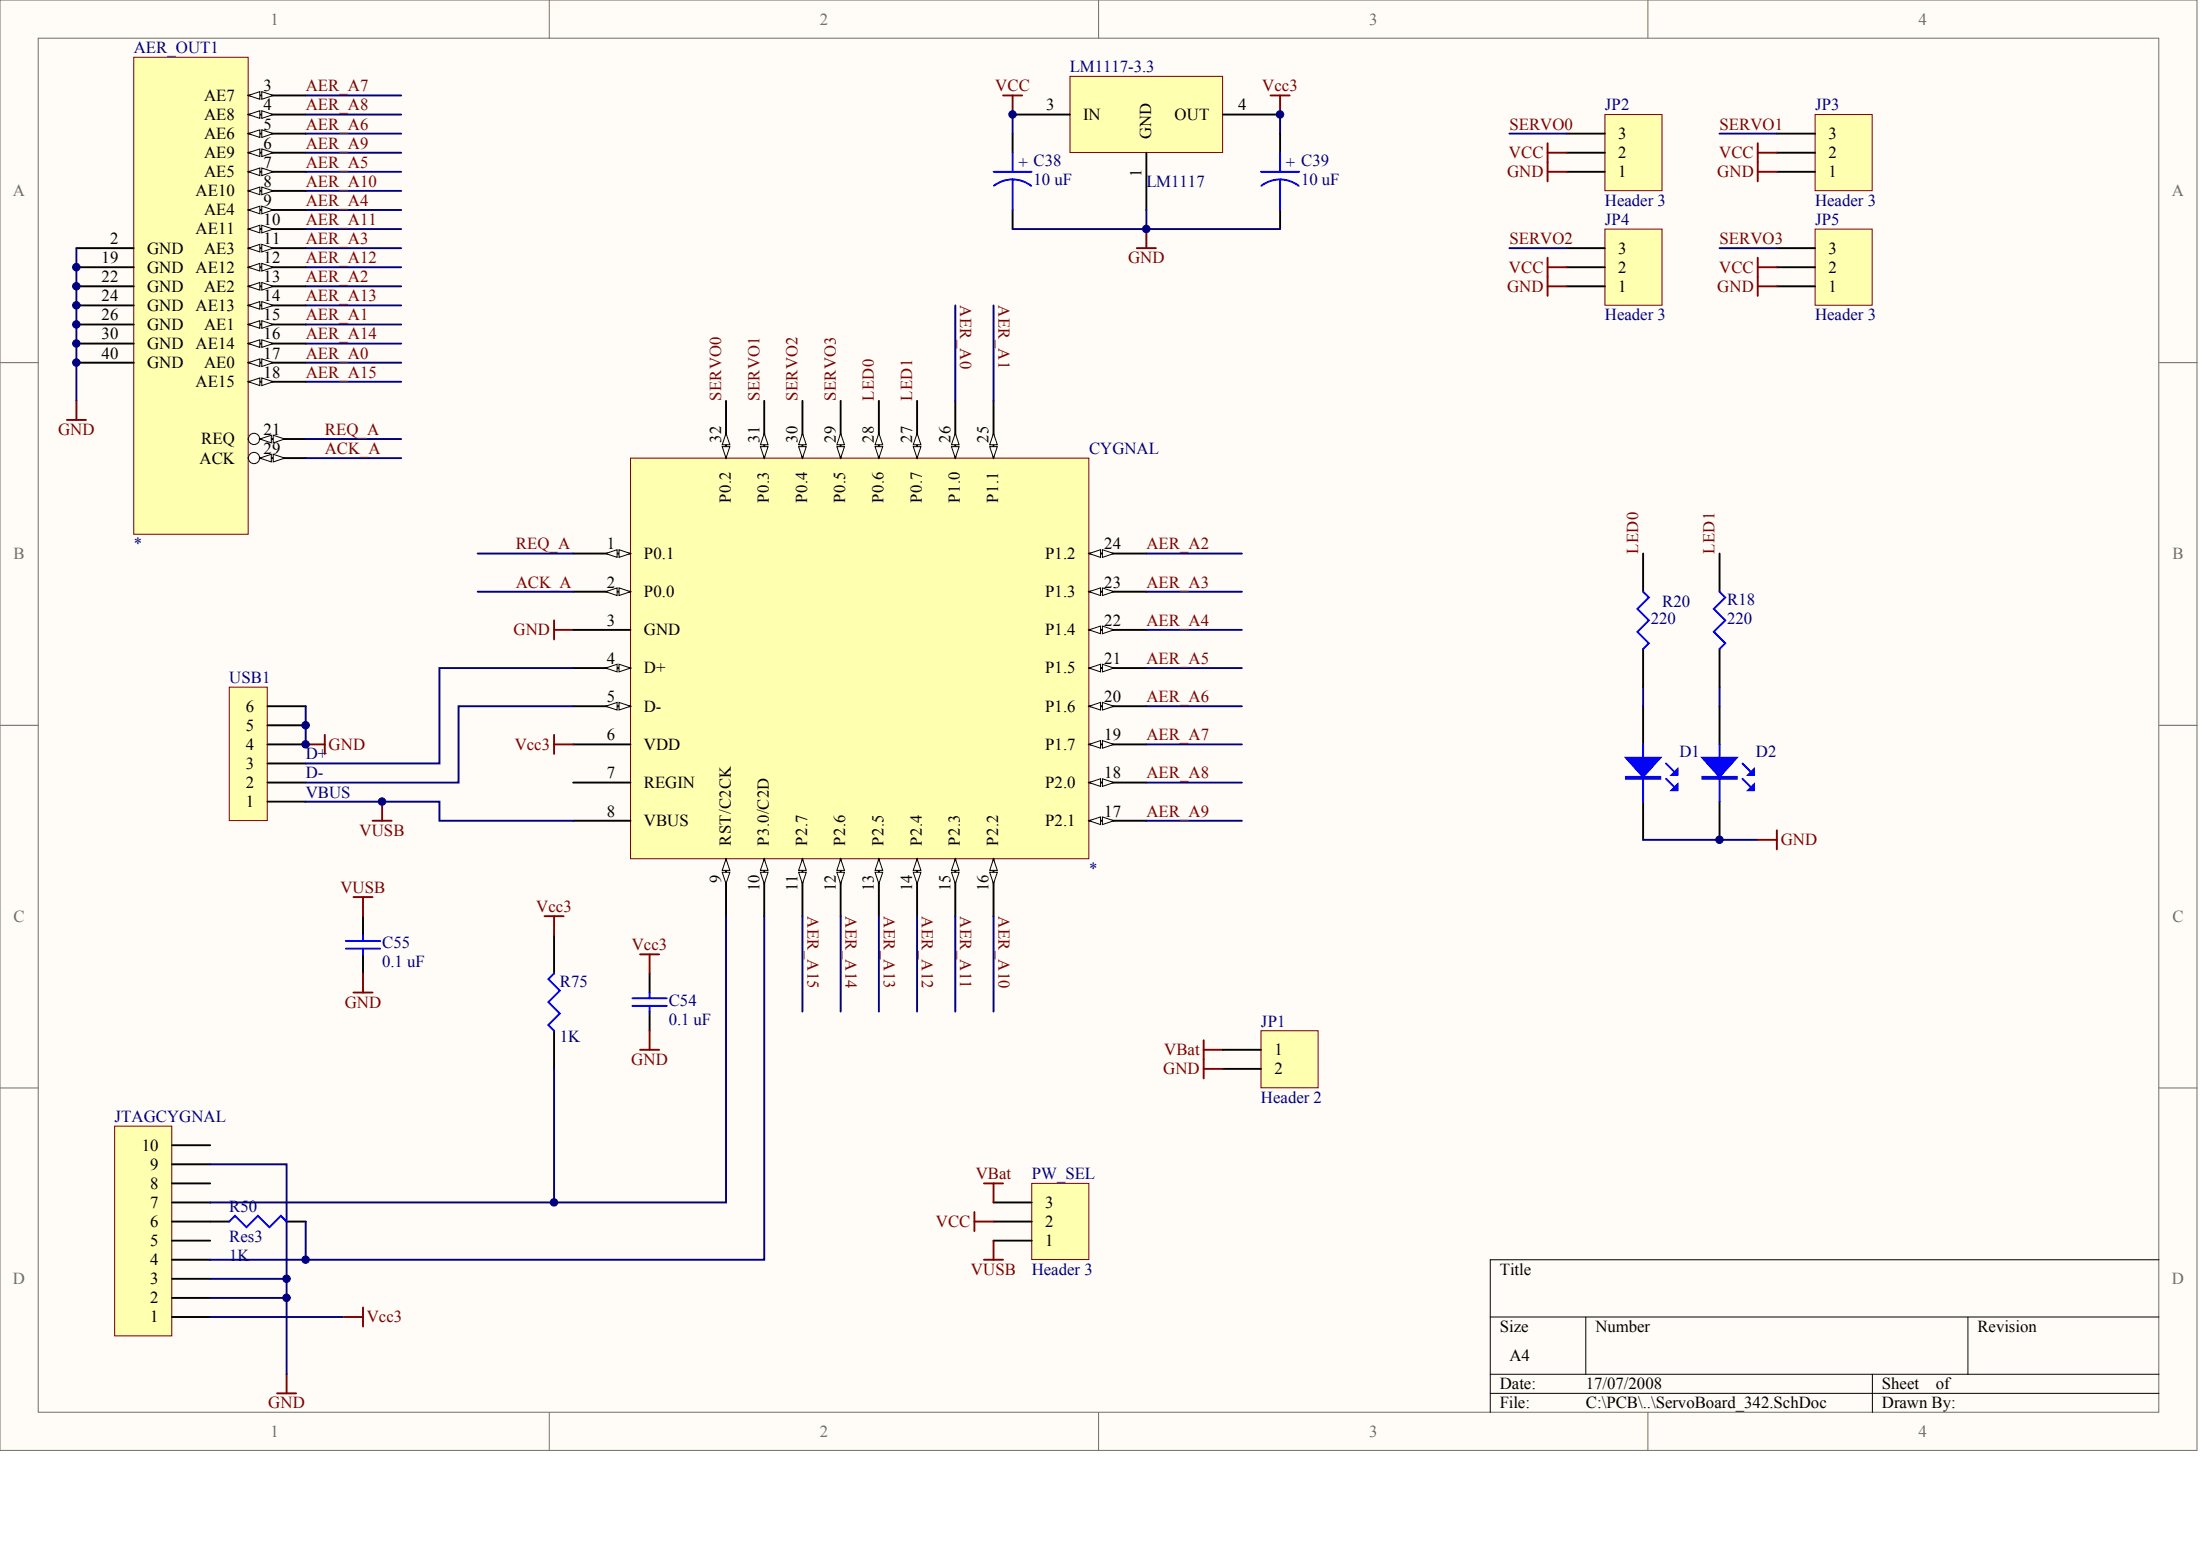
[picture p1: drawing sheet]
<svg xmlns="http://www.w3.org/2000/svg" width="840mm" height="594mm" viewBox="0 0 840 594" stroke-linecap="round" stroke-linejoin="round" font-family="sans-serif">
<g fill="#fffcf8" stroke="#716f64" stroke-width=".38">
<path d="M0 0h838.5v553.4h-838.5z"/>
<path d="M14.6 14.6h809.3v524.2h-809.3z"/>
</g>
<path d="M209.6 0v14.6M419.3 0v14.6M628.9 0v14.6M0 138.4h14.6M824 138.4h14.5M0 276.7h14.6M824 276.7h14.5M0 415.1h14.6M824 415.1h14.5M209.6 538.9v14.6M419.3 538.9v14.6M628.9 538.9v14.6" fill="none" stroke="#716f64" stroke-width=".38"/>
<path d="M824 480.7h-255.3v58.2M568.7 502.5h255.3M605.2 502.5v21.9M751 502.5v21.9M568.7 524.4h255.3M568.7 531.6h255.3M714.6 524.4v14.5" fill="none" stroke="#000" stroke-width=".38"/>
<path d="M211.5 236.7v7.3M211.5 240.3h7.2" fill="none" stroke="#800000" stroke-width=".73"/>
<path d="M240.6 174.8h174.9v152.9h-174.9z" fill="#ffffb0" stroke="#800000" stroke-width=".38"/>
<path d="M218.7 211.2h21.9" fill="none" stroke="#000" stroke-width=".73"/>
<g fill="#fffcf8" stroke="#000" stroke-width=".38">
<path d="M236.2 209.7l4.4 1.5-4.4 1.5z"/>
<path d="M231.1 211.2l4.4-1.5v3z"/>
</g>
<path d="M218.7 225.8h21.9" fill="none" stroke="#000" stroke-width=".73"/>
<g fill="#fffcf8" stroke="#000" stroke-width=".38">
<path d="M236.2 224.3l4.4 1.5-4.4 1.4z"/>
<path d="M231.1 225.8l4.4-1.5v2.9z"/>
</g>
<path d="M218.7 240.3h21.9M218.7 254.9h21.9" fill="none" stroke="#000" stroke-width=".73"/>
<g fill="#fffcf8" stroke="#000" stroke-width=".38">
<path d="M236.2 253.4l4.4 1.5-4.4 1.5z"/>
<path d="M231.1 254.9l4.4-1.5v3z"/>
</g>
<path d="M218.7 269.5h21.9" fill="none" stroke="#000" stroke-width=".73"/>
<g fill="#fffcf8" stroke="#000" stroke-width=".38">
<path d="M236.2 268l4.4 1.5-4.4 1.4z"/>
<path d="M231.1 269.5l4.4-1.5v2.9z"/>
</g>
<path d="M218.7 284h21.9M218.7 298.6h21.9M218.7 313.2h21.9M277.1 327.7v21.9" fill="none" stroke="#000" stroke-width=".73"/>
<g fill="#fffcf8" stroke="#000" stroke-width=".38">
<path d="M277.1 327.7l1.4 4.4h-2.9z"/>
<path d="M275.6 332.8h2.9l-1.4 4.4z"/>
</g>
<path d="M291.7 327.7v21.9" fill="none" stroke="#000" stroke-width=".73"/>
<g fill="#fffcf8" stroke="#000" stroke-width=".38">
<path d="M291.7 327.7l1.4 4.4h-2.9z"/>
<path d="M290.2 332.8h2.9l-1.4 4.4z"/>
</g>
<path d="M306.2 327.7v21.9" fill="none" stroke="#000" stroke-width=".73"/>
<g fill="#fffcf8" stroke="#000" stroke-width=".38">
<path d="M306.2 327.7l1.5 4.4h-2.9z"/>
<path d="M304.8 332.8h2.9l-1.5 4.4z"/>
</g>
<path d="M320.8 327.7v21.9" fill="none" stroke="#000" stroke-width=".73"/>
<g fill="#fffcf8" stroke="#000" stroke-width=".38">
<path d="M320.8 327.7l1.5 4.4h-2.9z"/>
<path d="M319.4 332.8h2.9l-1.5 4.4z"/>
</g>
<path d="M335.4 327.7v21.9" fill="none" stroke="#000" stroke-width=".73"/>
<g fill="#fffcf8" stroke="#000" stroke-width=".38">
<path d="M335.4 327.7l1.5 4.4h-2.9z"/>
<path d="M334 332.8h2.9l-1.5 4.4z"/>
</g>
<path d="M350 327.7v21.9" fill="none" stroke="#000" stroke-width=".73"/>
<g fill="#fffcf8" stroke="#000" stroke-width=".38">
<path d="M350 327.7l1.5 4.4h-3z"/>
<path d="M348.5 332.8h3l-1.5 4.4z"/>
</g>
<path d="M364.6 327.7v21.9" fill="none" stroke="#000" stroke-width=".73"/>
<g fill="#fffcf8" stroke="#000" stroke-width=".38">
<path d="M364.6 327.7l1.4 4.4h-2.9z"/>
<path d="M363.1 332.8h2.9l-1.4 4.4z"/>
</g>
<path d="M379.2 327.7v21.9" fill="none" stroke="#000" stroke-width=".73"/>
<g fill="#fffcf8" stroke="#000" stroke-width=".38">
<path d="M379.2 327.7l1.4 4.4h-2.9z"/>
<path d="M377.7 332.8h2.9l-1.4 4.4z"/>
</g>
<path d="M415.6 313.2h21.9" fill="none" stroke="#000" stroke-width=".73"/>
<g fill="#fffcf8" stroke="#000" stroke-width=".38">
<path d="M415.6 313.2l4.4-1.5v2.9z"/>
<path d="M420.7 311.7l4.4 1.5-4.4 1.4z"/>
</g>
<path d="M415.6 298.6h21.9" fill="none" stroke="#000" stroke-width=".73"/>
<g fill="#fffcf8" stroke="#000" stroke-width=".38">
<path d="M415.6 298.6l4.4-1.5v3z"/>
<path d="M420.7 297.1l4.4 1.5-4.4 1.5z"/>
</g>
<path d="M415.6 284h21.9" fill="none" stroke="#000" stroke-width=".73"/>
<g fill="#fffcf8" stroke="#000" stroke-width=".38">
<path d="M415.6 284l4.4-1.4v2.9z"/>
<path d="M420.7 282.6l4.4 1.4-4.4 1.5z"/>
</g>
<path d="M415.6 269.5h21.9" fill="none" stroke="#000" stroke-width=".73"/>
<g fill="#fffcf8" stroke="#000" stroke-width=".38">
<path d="M415.6 269.5l4.4-1.5v2.9z"/>
<path d="M420.7 268l4.4 1.5-4.4 1.4z"/>
</g>
<path d="M415.6 254.9h21.9" fill="none" stroke="#000" stroke-width=".73"/>
<g fill="#fffcf8" stroke="#000" stroke-width=".38">
<path d="M415.6 254.9l4.4-1.5v3z"/>
<path d="M420.7 253.4l4.4 1.5-4.4 1.5z"/>
</g>
<path d="M415.6 240.3h21.9" fill="none" stroke="#000" stroke-width=".73"/>
<g fill="#fffcf8" stroke="#000" stroke-width=".38">
<path d="M415.6 240.3l4.4-1.4v2.9z"/>
<path d="M420.7 238.9l4.4 1.4-4.4 1.5z"/>
</g>
<path d="M415.6 225.8h21.9" fill="none" stroke="#000" stroke-width=".73"/>
<g fill="#fffcf8" stroke="#000" stroke-width=".38">
<path d="M415.6 225.8l4.4-1.5v2.9z"/>
<path d="M420.7 224.3l4.4 1.5-4.4 1.4z"/>
</g>
<path d="M415.6 211.2h21.9" fill="none" stroke="#000" stroke-width=".73"/>
<g fill="#fffcf8" stroke="#000" stroke-width=".38">
<path d="M415.6 211.2l4.4-1.5v3z"/>
<path d="M420.7 209.7l4.4 1.5-4.4 1.5z"/>
</g>
<path d="M379.2 152.9v21.9" fill="none" stroke="#000" stroke-width=".73"/>
<g fill="#fffcf8" stroke="#000" stroke-width=".38">
<path d="M377.7 170.4h2.9l-1.4 4.4z"/>
<path d="M379.2 165.3l1.4 4.4h-2.9z"/>
</g>
<path d="M364.6 152.9v21.9" fill="none" stroke="#000" stroke-width=".73"/>
<g fill="#fffcf8" stroke="#000" stroke-width=".38">
<path d="M363.1 170.4h2.9l-1.4 4.4z"/>
<path d="M364.6 165.3l1.4 4.4h-2.9z"/>
</g>
<path d="M350 152.9v21.9" fill="none" stroke="#000" stroke-width=".73"/>
<g fill="#fffcf8" stroke="#000" stroke-width=".38">
<path d="M348.5 170.4h3l-1.5 4.4z"/>
<path d="M350 165.3l1.5 4.4h-3z"/>
</g>
<path d="M335.4 152.9v21.9" fill="none" stroke="#000" stroke-width=".73"/>
<g fill="#fffcf8" stroke="#000" stroke-width=".38">
<path d="M334 170.4h2.9l-1.5 4.4z"/>
<path d="M335.4 165.3l1.5 4.4h-2.9z"/>
</g>
<path d="M320.8 152.9v21.9" fill="none" stroke="#000" stroke-width=".73"/>
<g fill="#fffcf8" stroke="#000" stroke-width=".38">
<path d="M319.4 170.4h2.9l-1.5 4.4z"/>
<path d="M320.8 165.3l1.5 4.4h-2.9z"/>
</g>
<path d="M306.2 152.9v21.9" fill="none" stroke="#000" stroke-width=".73"/>
<g fill="#fffcf8" stroke="#000" stroke-width=".38">
<path d="M304.8 170.4h2.9l-1.5 4.4z"/>
<path d="M306.2 165.3l1.5 4.4h-2.9z"/>
</g>
<path d="M291.7 152.9v21.9" fill="none" stroke="#000" stroke-width=".73"/>
<g fill="#fffcf8" stroke="#000" stroke-width=".38">
<path d="M290.2 170.4h2.9l-1.4 4.4z"/>
<path d="M291.7 165.3l1.4 4.4h-2.9z"/>
</g>
<path d="M277.1 152.9v21.9" fill="none" stroke="#000" stroke-width=".73"/>
<g fill="#fffcf8" stroke="#000" stroke-width=".38">
<path d="M275.6 170.4h2.9l-1.4 4.4z"/>
<path d="M277.1 165.3l1.4 4.4h-2.9z"/>
</g>
<path d="M211.5 356.9v14.5M211.5 393.3v14.5" fill="none" stroke="#000" stroke-width=".73"/>
<path d="M211.5 371.4l-2.2 2.2 4.3 4.4-4.3 4.3 4.3 4.4-4.3 4.4 2.2 2.2" fill="none" stroke="#00f" stroke-width=".73"/>
<path d="M43.7 429.7h21.9v80h-21.9z" fill="#ffffb0" stroke="#800000" stroke-width=".38"/>
<g fill="none" stroke="#000" stroke-width=".73">
<path d="M247.9 371.4v7.3M247.9 386v7.3M65.6 437h14.6M65.6 458.8h14.6M65.6 451.5h14.6M65.6 444.2h14.6M65.6 473.4h14.6M65.6 466.1h21.9M109.4 466.1h7.3M65.6 495.2h14.6M65.6 487.9h14.6M65.6 480.7h14.6"/>
<path d="M65.6 502.5h14.6"/>
</g>
<path d="M211.5 280.4v7.3M211.5 284h7.2M207.8 349.6h7.3M211.5 349.6v7.3M244.3 364.1h7.3M247.9 364.1v7.3M247.9 393.3v7.3M244.3 400.6h7.3M138.5 498.9v7.2M131.2 502.5h7.3M105.7 531.6h7.3M109.4 524.4v7.2" fill="none" stroke="#800000" stroke-width=".73"/>
<path d="M277.1 349.6v109.2h-65.6M291.7 349.6v131.1h-211.5M211.5 407.8v51h-131.3M80.2 444.2h29.2v43.7M116.7 466.1v14.6M80.2 495.2h29.2v29.2M80.2 487.9h29.2v7.3M80.2 502.5h51" fill="none" stroke="#000080" stroke-width=".73"/>
<path d="M247.9 378.7v2.2M241.4 383.8h13.1M241.4 380.9h13.1M247.9 383.8v2.2M87.5 466.1l2.2-2.2 4.4 4.4 4.3-4.4 4.4 4.4 4.4-4.4 2.2 2.2" fill="none" stroke="#00f" stroke-width=".73"/>
<path d="M87.5 262.2h14.5v50.9h-14.5z" fill="#ffffb0" stroke="#800000" stroke-width=".38"/>
<path d="M102.1 276.7h14.6M102.1 269.5h14.6M102.1 298.6h14.6M102.1 291.3h14.6M102.1 284h14.6M102.1 305.9h14.6" fill="none" stroke="#000" stroke-width=".73"/>
<path d="M29.2 152.9v7.3M25.5 160.2h7.3M116.7 284h7.3M124 280.4v7.3M142.2 313.2h7.3M145.8 305.9v7.3" fill="none" stroke="#800000" stroke-width=".73"/>
<g fill="none" stroke="#000080" stroke-width=".73">
<path d="M116.7 36.4h36.4M116.7 43.7h36.4M116.7 51h36.4M116.7 58.3h36.4M116.7 65.6h36.4M116.7 72.8h36.4M116.7 80.1h36.4M116.7 87.4h36.4M116.7 94.7h36.4M116.7 102h36.4M116.7 109.2h36.4M116.7 116.5h36.4"/>
<path d="M116.7 123.8h36.4M116.7 131.1h36.4M116.7 138.4h36.4M116.7 145.7h36.4M218.7 254.9h-51v36.4h-51M218.7 269.5h-43.7v29.1h-58.3M116.7 305.9h51v7.3h51"/>
</g>
<path d="M51 21.9h43.7v181.9h-43.7z" fill="#ffffb0" stroke="#800000" stroke-width=".38"/>
<path d="M94.8 36.4h21.9" fill="none" stroke="#000" stroke-width=".73"/>
<g fill="#fffcf8" stroke="#000" stroke-width=".38">
<path d="M94.8 36.4l4.4-1.4v2.9z"/>
<path d="M99.9 35l4.4 1.4-4.4 1.5z"/>
</g>
<path d="M94.8 43.7h21.9" fill="none" stroke="#000" stroke-width=".73"/>
<g fill="#fffcf8" stroke="#000" stroke-width=".38">
<path d="M94.8 43.7l4.4-1.5v3z"/>
<path d="M99.9 42.2l4.4 1.5-4.4 1.5z"/>
</g>
<path d="M94.8 51h21.9" fill="none" stroke="#000" stroke-width=".73"/>
<g fill="#fffcf8" stroke="#000" stroke-width=".38">
<path d="M94.8 51l4.4-1.5v2.9z"/>
<path d="M99.9 49.5l4.4 1.5-4.4 1.4z"/>
</g>
<path d="M94.8 58.3h21.9" fill="none" stroke="#000" stroke-width=".73"/>
<g fill="#fffcf8" stroke="#000" stroke-width=".38">
<path d="M94.8 58.3l4.4-1.5v2.9z"/>
<path d="M99.9 56.8l4.4 1.5-4.4 1.4z"/>
</g>
<path d="M94.8 65.6h21.9" fill="none" stroke="#000" stroke-width=".73"/>
<g fill="#fffcf8" stroke="#000" stroke-width=".38">
<path d="M94.8 65.6l4.4-1.5v2.9z"/>
<path d="M99.9 64.1l4.4 1.5-4.4 1.4z"/>
</g>
<path d="M94.8 72.8h21.9" fill="none" stroke="#000" stroke-width=".73"/>
<g fill="#fffcf8" stroke="#000" stroke-width=".38">
<path d="M94.8 72.8l4.4-1.4v2.9z"/>
<path d="M99.9 71.4l4.4 1.4-4.4 1.5z"/>
</g>
<path d="M94.8 80.1h21.9" fill="none" stroke="#000" stroke-width=".73"/>
<g fill="#fffcf8" stroke="#000" stroke-width=".38">
<path d="M94.8 80.1l4.4-1.4v2.9z"/>
<path d="M99.9 78.7l4.4 1.4-4.4 1.5z"/>
</g>
<path d="M94.8 87.4h21.9" fill="none" stroke="#000" stroke-width=".73"/>
<g fill="#fffcf8" stroke="#000" stroke-width=".38">
<path d="M94.8 87.4l4.4-1.5v3z"/>
<path d="M99.9 85.9l4.4 1.5-4.4 1.5z"/>
</g>
<path d="M94.8 94.7h21.9" fill="none" stroke="#000" stroke-width=".73"/>
<g fill="#fffcf8" stroke="#000" stroke-width=".38">
<path d="M94.8 94.7l4.4-1.5v2.9z"/>
<path d="M99.9 93.2l4.4 1.5-4.4 1.4z"/>
</g>
<path d="M94.8 102h21.9" fill="none" stroke="#000" stroke-width=".73"/>
<g fill="#fffcf8" stroke="#000" stroke-width=".38">
<path d="M94.8 102l4.4-1.5v2.9z"/>
<path d="M99.9 100.5l4.4 1.5-4.4 1.4z"/>
</g>
<path d="M94.8 109.2h21.9" fill="none" stroke="#000" stroke-width=".73"/>
<g fill="#fffcf8" stroke="#000" stroke-width=".38">
<path d="M94.8 109.2l4.4-1.4v2.9z"/>
<path d="M99.9 107.8l4.4 1.4-4.4 1.5z"/>
</g>
<path d="M94.8 116.5h21.9" fill="none" stroke="#000" stroke-width=".73"/>
<g fill="#fffcf8" stroke="#000" stroke-width=".38">
<path d="M94.8 116.5l4.4-1.4v2.9z"/>
<path d="M99.9 115.1l4.4 1.4-4.4 1.5z"/>
</g>
<path d="M94.8 123.8h21.9" fill="none" stroke="#000" stroke-width=".73"/>
<g fill="#fffcf8" stroke="#000" stroke-width=".38">
<path d="M94.8 123.8l4.4-1.4v2.9z"/>
<path d="M99.9 122.4l4.4 1.4-4.4 1.5z"/>
</g>
<path d="M94.8 131.1h21.9" fill="none" stroke="#000" stroke-width=".73"/>
<g fill="#fffcf8" stroke="#000" stroke-width=".38">
<path d="M94.8 131.1l4.4-1.5v3z"/>
<path d="M99.9 129.6l4.4 1.5-4.4 1.5z"/>
</g>
<path d="M94.8 138.4h21.9" fill="none" stroke="#000" stroke-width=".73"/>
<g fill="#fffcf8" stroke="#000" stroke-width=".38">
<path d="M94.8 138.4l4.4-1.5v2.9z"/>
<path d="M99.9 136.9l4.4 1.5-4.4 1.4z"/>
</g>
<path d="M94.8 145.7h21.9" fill="none" stroke="#000" stroke-width=".73"/>
<g fill="#fffcf8" stroke="#000" stroke-width=".38">
<path d="M94.8 145.7l4.4-1.5v2.9z"/>
<path d="M99.9 144.2l4.4 1.5-4.4 1.4z"/>
</g>
<path d="M94.8 167.5h21.9" fill="none" stroke="#000" stroke-width=".73"/>
<circle cx="96.9" cy="167.5" r="2.15" fill="#fffcf8" stroke="#000" stroke-width=".38"/>
<g fill="#fffcf8" stroke="#000" stroke-width=".38">
<path d="M99.2 167.5l4.3-1.4v2.9z"/>
<path d="M104.3 166.1l4.3 1.4-4.3 1.5z"/>
</g>
<path d="M94.8 174.8h21.9" fill="none" stroke="#000" stroke-width=".73"/>
<circle cx="96.9" cy="174.8" r="2.15" fill="#fffcf8" stroke="#000" stroke-width=".38"/>
<g fill="#fffcf8" stroke="#000" stroke-width=".38">
<path d="M99.2 174.8l4.3-1.5v2.9z"/>
<path d="M104.3 173.3l4.3 1.5-4.3 1.4z"/>
</g>
<path d="M29.2 94.7h21.8M29.2 102h21.8M29.2 109.2h21.8M29.2 116.5h21.8M29.2 123.8h21.8M29.2 131.1h21.8M29.2 138.4h21.8" fill="none" stroke="#000" stroke-width=".73"/>
<g fill="none" stroke="#000080" stroke-width=".73">
<path d="M29.2 94.7v58.2M364.6 116.5v36.4M379.2 116.5v36.4M116.7 167.5h36.4M116.7 174.8h36.4M182.3 211.2h36.4M437.5 211.2h36.5M182.3 225.8h36.4M437.5 225.8h36.5M437.5 254.9h36.5M437.5 240.3h36.5M437.5 269.5h36.5"/>
<path d="M437.5 284h36.5M437.5 298.6h36.5M437.5 313.2h36.5M306.2 349.6v36.4M320.8 349.6v36.4M335.4 349.6v36.4M350 349.6v36.4M364.6 349.6v36.4M379.2 349.6v36.4"/>
</g>
<path d="M612.5 43.7h21.8v29.1h-21.8z" fill="#ffffb0" stroke="#800000" stroke-width=".38"/>
<path d="M597.9 58.3h14.6M597.9 51h14.6M597.9 65.6h14.6" fill="none" stroke="#000" stroke-width=".73"/>
<path d="M692.7 43.7h21.8v29.1h-21.8z" fill="#ffffb0" stroke="#800000" stroke-width=".38"/>
<path d="M678.1 58.3h14.6M678.1 51h14.6M678.1 65.6h14.6" fill="none" stroke="#000" stroke-width=".73"/>
<path d="M612.5 87.4h21.8v29.1h-21.8z" fill="#ffffb0" stroke="#800000" stroke-width=".38"/>
<path d="M597.9 94.7h14.6M597.9 109.2h14.6M597.9 102h14.6" fill="none" stroke="#000" stroke-width=".73"/>
<path d="M590.6 61.9v7.3M590.6 65.6h7.3M670.8 65.6h7.3M670.8 61.9v7.3M590.6 105.6v7.3M590.6 109.2h7.3" fill="none" stroke="#800000" stroke-width=".73"/>
<path d="M576 51h21.9M656.2 51h21.9M576 94.7h21.9" fill="none" stroke="#000080" stroke-width=".73"/>
<path d="M692.7 87.4h21.8v29.1h-21.8z" fill="#ffffb0" stroke="#800000" stroke-width=".38"/>
<path d="M678.1 94.7h14.6M678.1 109.2h14.6M678.1 102h14.6M627.1 211.2v14.6M656.2 211.2v14.6M627.1 247.6v14.6M656.2 247.6v14.6M627.1 269.5v14.5M656.2 269.5v14.5M627.1 305.9v14.5M656.2 305.9v14.5" fill="none" stroke="#000" stroke-width=".73"/>
<path d="M670.8 105.6v7.3M670.8 109.2h7.3" fill="none" stroke="#800000" stroke-width=".73"/>
<path d="M656.2 94.7h21.9M627.1 262.2v7.3M656.2 262.2v7.3M627.1 320.4h43.7" fill="none" stroke="#000080" stroke-width=".73"/>
<path d="M627.1 225.8l2.2 2.2-4.4 4.3 4.4 4.4-4.4 4.4 4.4 4.3-2.2 2.2M656.2 225.8l2.2 2.2-4.3 4.3 4.3 4.4-4.3 4.4 4.3 4.3-2.2 2.2M627.1 284v21.9M635.8 297.1l2.9 3M635.8 291.3l2.9 2.9M656.2 284v21.9M665 297.1l2.9 3M665 291.3l2.9 2.9" fill="none" stroke="#00f" stroke-width=".73"/>
<g fill="#00f" stroke="#00f" stroke-width=".73">
<path d="M620.5 289.1h13.1l-6.5 7.3z"/>
<path d="M638 301.5l2.2-2.2v2.2z"/>
<path d="M638 295.7l2.2-2.2v2.2z"/>
<path d="M649.7 289.1h13.1l-6.6 7.3z"/>
<path d="M667.2 301.5l2.2-2.2v2.2z"/>
<path d="M667.2 295.7l2.2-2.2v2.2z"/>
<path d="M620.5 296.4h13.1v.7h-13.1z" fill-rule="evenodd"/>
<path d="M649.7 296.4h13.1v.7h-13.1z" fill-rule="evenodd"/>
</g>
<path d="M393.7 451.5h21.8v29.1h-21.8z" fill="#ffffb0" stroke="#800000" stroke-width=".38"/>
<path d="M379.2 458.8h14.5M379.2 473.4h14.5M379.2 466.1h14.5" fill="none" stroke="#000" stroke-width=".73"/>
<g fill="none" stroke="#800000" stroke-width=".73">
<path d="M590.6 54.6v7.3M590.6 58.3h7.3M670.8 58.3h7.3M670.8 54.6v7.3M590.6 98.3v7.3M670.8 98.3v7.3M590.6 102h7.3M670.8 102h7.3M678.1 316.8v7.3M670.8 320.4h7.3M459.4 396.9v7.3M459.4 400.6h7.3"/>
<path d="M375.5 451.5h7.3M379.2 451.5v7.3M371.9 462.5v7.2M371.9 466.1h7.3M379.2 473.4v7.3M375.5 480.7h7.3"/>
</g>
<path d="M481.2 393.3h21.8v21.7h-21.8z" fill="#ffffb0" stroke="#800000" stroke-width=".38"/>
<path d="M386.5 51v7.3M488.5 51v7.3M386.5 80.1v7.3M488.5 80.1v7.3M466.7 400.6h14.5M466.7 407.8h14.5" fill="none" stroke="#000" stroke-width=".73"/>
<path d="M433.9 94.7h7.2M437.5 87.4v7.3M459.4 404.2v7.3M459.4 407.8h7.3" fill="none" stroke="#800000" stroke-width=".73"/>
<path d="M386.5 43.7v7.3M488.5 43.7v7.3M386.5 87.4h102" fill="none" stroke="#000080" stroke-width=".73"/>
<path d="M386.5 58.3v7.3M488.5 58.3v7.3M379.2 65.6h14.5M386.5 68.5a11.6 11.6 0 0 1 7.1 2.4M386.5 68.5a11.6 11.6 0 0 0-7.2 2.4M386.5 68.5v11.6M481.2 65.6h14.6M488.5 68.5a11.6 11.6 0 0 1 7.1 2.4M488.5 68.5a11.6 11.6 0 0 0-7.1 2.4M488.5 68.5v11.6" fill="none" stroke="#00f" stroke-width=".73"/>
<path d="M408.3 29.1h58.3v29.1h-58.3z" fill="#ffffb0" stroke="#800000" stroke-width=".38"/>
<path d="M386.5 43.7h21.8M437.5 58.3v21.8M466.7 43.7h21.8M138.5 349.6v7.3M138.5 364.1v7.3" fill="none" stroke="#000" stroke-width=".73"/>
<path d="M437.5 80.1v7.3M116.7 269.5v14.5" fill="none" stroke="#000080" stroke-width=".73"/>
<path d="M382.8 36.4h7.3M386.5 36.4v7.3M484.9 36.4h7.3M488.5 36.4v7.3M134.9 342.3h7.3M138.5 342.3v7.3M134.9 378.7h7.3M138.5 371.4v7.3" fill="none" stroke="#800000" stroke-width=".73"/>
<path d="M132 359h13.1M138.5 356.9v2.1M132 362h13.1M138.5 362v2.1" fill="none" stroke="#00f" stroke-width=".73"/>
<g fill="#000080" stroke="#000080" stroke-width=".38">
<circle cx="29.1" cy="138.3" r="1.42"/>
<circle cx="29.1" cy="131.1" r="1.42"/>
<circle cx="29.1" cy="123.8" r="1.42"/>
<circle cx="29.1" cy="116.5" r="1.42"/>
<circle cx="29.1" cy="109.2" r="1.42"/>
<circle cx="29.1" cy="101.9" r="1.42"/>
<circle cx="109.3" cy="495.2" r="1.42"/>
<circle cx="109.3" cy="487.9" r="1.42"/>
<circle cx="116.6" cy="480.6" r="1.42"/>
<circle cx="116.6" cy="284" r="1.42"/>
<circle cx="116.6" cy="276.7" r="1.42"/>
<circle cx="145.8" cy="305.8" r="1.42"/>
<circle cx="211.4" cy="458.8" r="1.42"/>
<circle cx="386.4" cy="43.7" r="1.42"/>
<circle cx="437.5" cy="87.4" r="1.42"/>
<circle cx="488.5" cy="43.7" r="1.42"/>
<circle cx="656.2" cy="320.4" r="1.42"/>
</g>
<g font-size="6.4" fill="#716f64">
<text x="103.2" y="9.4">1</text>
<text x="312.9" y="9.4">2</text>
<text x="522.5" y="9.4">3</text>
<text x="732.2" y="9.4">4</text>
<text x="5" y="74.9">A</text>
<text x="828.9" y="74.9">A</text>
<text x="5.2" y="213.3">B</text>
<text x="829.1" y="213.3">B</text>
<text x="5.2" y="351.6">C</text>
<text x="829.1" y="351.6">C</text>
<text x="5" y="490">D</text>
<text x="828.9" y="490">D</text>
<text x="103.2" y="548.3">1</text>
<text x="312.9" y="548.3">2</text>
<text x="522.5" y="548.3">3</text>
<text x="732.2" y="548.3">4</text>
</g>
<g font-size="6.4" fill="#000080">
<text x="51" y="20.3">AER_OUT1</text>
<text x="408.3" y="27.6">LM1117-3.3</text>
<text x="612.5" y="42.1">JP2</text>
<text x="692.7" y="42.1">JP3</text>
<text x="388.6" y="64">+ C38</text>
<text x="490.7" y="64">+ C39</text>
<text x="394.5" y="70.5">10 uF</text>
<text x="437.5" y="71.3">LM1117</text>
<text x="496.6" y="70.5">10 uF</text>
<text x="612.5" y="78.5">Header 3</text>
<text x="692.7" y="78.5">Header 3</text>
<text x="612.5" y="85.8">JP4</text>
<text x="692.7" y="85.8">JP5</text>
<text x="612.5" y="122.2">Header 3</text>
<text x="692.7" y="122.2">Header 3</text>
<text x="415.6" y="173.2">CYGNAL</text>
<text x="51" y="209.6">*</text>
<text x="634.4" y="231.5">R20</text>
<text x="659.2" y="230.8">R18</text>
<text x="630" y="238">220</text>
<text x="659.2" y="238">220</text>
<text x="87.5" y="260.6">USB1</text>
<text x="116.7" y="289.7">D+</text>
<text x="640.9" y="289">D1</text>
<text x="670.1" y="289">D2</text>
<text x="116.7" y="297">D-</text>
<text x="116.7" y="304.3">VBUS</text>
<text x="415.6" y="333.4">*</text>
<text x="145.8" y="361.8">C55</text>
<text x="145.8" y="369.1">0.1 uF</text>
<text x="213.6" y="376.4">R75</text>
<text x="255.2" y="383.7">C54</text>
<text x="255.2" y="391">0.1 uF</text>
<text x="481.2" y="391.7">JP1</text>
<text x="213.6" y="397.5">1K</text>
<text x="481.2" y="420.8">Header 2</text>
<text x="43.7" y="428.1">JTAGCYGNAL</text>
<text x="393.7" y="450">PW_SEL</text>
<text x="87.5" y="462.3">R50</text>
<text x="87.5" y="474">Res3</text>
<text x="87.5" y="481.3">1K</text>
<text x="393.7" y="486.4">Header 3</text>
</g>
<g font-size="6.4">
<text x="100.6" y="34.9">3</text>
<text x="77.9" y="38.5">AE7</text>
<text x="77.9" y="45.8">AE8</text>
<text x="100.6" y="42.1">4</text>
<text x="399.3" y="42.1">3</text>
<text x="413.4" y="45.8">IN</text>
<text x="448.3" y="45.8">OUT</text>
<text x="472.5" y="42.1">4</text>
<text x="77.9" y="53.1">AE6</text>
<text x="100.6" y="49.4">5</text>
<text x="617.6" y="53.1">3</text>
<text x="697.8" y="53.1">3</text>
<text x="100.6" y="56.7">6</text>
<text x="77.9" y="60.3">AE9</text>
<text x="100.6" y="64">7</text>
<text x="617.6" y="60.3">2</text>
<text x="697.8" y="60.3">2</text>
<text x="77.9" y="67.6">AE5</text>
<text x="100.6" y="71.3">8</text>
<text x="617.6" y="67.6">1</text>
<text x="697.8" y="67.6">1</text>
<text x="74.7" y="74.9">AE10</text>
<text x="77.9" y="82.2">AE4</text>
<text x="100.6" y="78.5">9</text>
<text x="74.7" y="89.5">AE11</text>
<text x="100.6" y="85.8">10</text>
<text x="42" y="93.1">2</text>
<text x="100.6" y="93.1">11</text>
<text x="38.8" y="100.4">19</text>
<text x="56.1" y="96.8">GND</text>
<text x="77.9" y="96.8">AE3</text>
<text x="100.6" y="100.4">12</text>
<text x="617.6" y="96.8">3</text>
<text x="697.8" y="96.8">3</text>
<text x="38.8" y="107.7">22</text>
<text x="56.1" y="104">GND</text>
<text x="74.7" y="104">AE12</text>
<text x="100.6" y="107.7">13</text>
<text x="617.6" y="104">2</text>
<text x="697.8" y="104">2</text>
<text x="56.1" y="111.3">GND</text>
<text x="77.9" y="111.3">AE2</text>
<text x="617.6" y="111.3">1</text>
<text x="697.8" y="111.3">1</text>
<text x="38.8" y="115">24</text>
<text x="56.1" y="118.6">GND</text>
<text x="74.7" y="118.6">AE13</text>
<text x="100.6" y="115">14</text>
<text x="38.8" y="122.2">26</text>
<text x="56.1" y="125.9">GND</text>
<text x="77.9" y="125.9">AE1</text>
<text x="100.6" y="122.2">15</text>
<text x="38.8" y="129.5">30</text>
<text x="100.6" y="129.5">16</text>
<text x="38.8" y="136.8">40</text>
<text x="56.1" y="133.2">GND</text>
<text x="74.7" y="133.2">AE14</text>
<text x="100.6" y="136.8">17</text>
<text x="56.1" y="140.4">GND</text>
<text x="77.9" y="140.4">AE0</text>
<text x="74.7" y="147.7">AE15</text>
<text x="100.6" y="144.1">18</text>
<text x="100.6" y="165.9">21</text>
<text x="76.8" y="169.6">REQ</text>
<text x="100.6" y="173.2">29</text>
<text x="76.2" y="176.9">ACK</text>
<text x="231.6" y="209.6">1</text>
<text x="421.5" y="209.6">24</text>
<text x="245.7" y="213.3">P0.1</text>
<text x="398.9" y="213.3">P1.2</text>
<text x="231.6" y="224.2">2</text>
<text x="245.7" y="227.8">P0.0</text>
<text x="398.9" y="227.8">P1.3</text>
<text x="421.5" y="224.2">23</text>
<text x="231.6" y="238.8">3</text>
<text x="421.5" y="238.8">22</text>
<text x="245.7" y="242.4">GND</text>
<text x="398.9" y="242.4">P1.4</text>
<text x="231.6" y="253.3">4</text>
<text x="245.7" y="257">D+</text>
<text x="398.9" y="257">P1.5</text>
<text x="421.5" y="253.3">21</text>
<text x="231.6" y="267.9">5</text>
<text x="421.5" y="267.9">20</text>
<text x="93.8" y="271.5">6</text>
<text x="245.7" y="271.5">D-</text>
<text x="398.9" y="271.5">P1.6</text>
<text x="93.8" y="278.8">5</text>
<text x="93.8" y="286.1">4</text>
<text x="231.6" y="282.5">6</text>
<text x="245.7" y="286.1">VDD</text>
<text x="398.9" y="286.1">P1.7</text>
<text x="421.5" y="282.5">19</text>
<text x="93.8" y="293.4">3</text>
<text x="231.6" y="297">7</text>
<text x="421.5" y="297">18</text>
<text x="93.8" y="300.7">2</text>
<text x="245.7" y="300.7">REGIN</text>
<text x="398.9" y="300.7">P2.0</text>
<text x="93.8" y="307.9">1</text>
<text x="231.6" y="311.6">8</text>
<text x="421.5" y="311.6">17</text>
<text x="245.7" y="315.2">VBUS</text>
<text x="398.9" y="315.2">P2.1</text>
<text x="486.4" y="402.6">1</text>
<text x="486.4" y="409.9">2</text>
<text x="54.1" y="439">10</text>
<text x="57.3" y="446.3">9</text>
<text x="57.3" y="453.6">8</text>
<text x="57.3" y="460.9">7</text>
<text x="398.9" y="460.9">3</text>
<text x="57.3" y="468.2">6</text>
<text x="398.9" y="468.2">2</text>
<text x="57.3" y="475.4">5</text>
<text x="398.9" y="475.4">1</text>
<text x="57.3" y="482.7">4</text>
<text x="57.3" y="490">3</text>
<text x="572.4" y="486.4">Title</text>
<text x="57.3" y="497.3">2</text>
<text x="57.3" y="504.6">1</text>
<text x="572.4" y="508.2">Size</text>
<text x="608.9" y="508.2">Number</text>
<text x="754.7" y="508.2">Revision</text>
<text x="576" y="519.1">A4</text>
<text x="572.4" y="530.1">Date:</text>
<text x="605.2" y="530.1">17/07/2008</text>
<text x="718.2" y="530.1">Sheet</text>
<text x="738.8" y="530.1">of</text>
<text x="572.4" y="537.3">File:</text>
<text x="605.2" y="537.3">C:\PCB\..\ServoBoard_342.SchDoc</text>
<text x="718.2" y="537.3">Drawn By:</text>
</g>
<g font-size="6.4" fill="#800000">
<text x="116.7" y="34.9">AER_A7</text>
<text x="379.8" y="34.9">VCC</text>
<text x="481.8" y="34.9">Vcc3</text>
<text x="116.7" y="42.1">AER_A8</text>
<text x="116.7" y="49.4">AER_A6</text>
<text x="576" y="49.4">SERVO0</text>
<text x="656.2" y="49.4">SERVO1</text>
<text x="116.7" y="56.7">AER_A9</text>
<text x="116.7" y="64">AER_A5</text>
<text x="575.9" y="60.3">VCC</text>
<text x="656.1" y="60.3">VCC</text>
<text x="116.7" y="71.3">AER_A10</text>
<text x="575.2" y="67.6">GND</text>
<text x="655.4" y="67.6">GND</text>
<text x="116.7" y="78.5">AER_A4</text>
<text x="116.7" y="85.8">AER_A11</text>
<text x="116.7" y="93.1">AER_A3</text>
<text x="576" y="93.1">SERVO2</text>
<text x="656.2" y="93.1">SERVO3</text>
<text x="116.7" y="100.4">AER_A12</text>
<text x="430.5" y="100.4">GND</text>
<text x="116.7" y="107.7">AER_A2</text>
<text x="575.9" y="104">VCC</text>
<text x="656.1" y="104">VCC</text>
<text x="575.2" y="111.3">GND</text>
<text x="655.4" y="111.3">GND</text>
<text x="116.7" y="115">AER_A13</text>
<text x="116.7" y="122.2">AER_A1</text>
<text x="116.7" y="129.5">AER_A14</text>
<text x="116.7" y="136.8">AER_A0</text>
<text x="116.7" y="144.1">AER_A15</text>
<text x="22.2" y="165.9">GND</text>
<text x="124" y="165.9">REQ_A</text>
<text x="124" y="173.2">ACK_A</text>
<text x="196.9" y="209.6">REQ_A</text>
<text x="437.5" y="209.6">AER_A2</text>
<text x="196.9" y="224.2">ACK_A</text>
<text x="437.5" y="224.2">AER_A3</text>
<text x="437.5" y="238.8">AER_A4</text>
<text x="196" y="242.4">GND</text>
<text x="437.5" y="253.3">AER_A5</text>
<text x="437.5" y="267.9">AER_A6</text>
<text x="125.4" y="286.1">GND</text>
<text x="196.4" y="286.1">Vcc3</text>
<text x="437.5" y="282.5">AER_A7</text>
<text x="437.5" y="297">AER_A8</text>
<text x="437.5" y="311.6">AER_A9</text>
<text x="137.2" y="318.9">VUSB</text>
<text x="679.6" y="322.5">GND</text>
<text x="129.9" y="340.7">VUSB</text>
<text x="204.7" y="348">Vcc3</text>
<text x="241.1" y="362.6">Vcc3</text>
<text x="131.5" y="384.4">GND</text>
<text x="240.9" y="406.3">GND</text>
<text x="444.4" y="402.6">VBat</text>
<text x="443.9" y="409.9">GND</text>
<text x="372.4" y="450">VBat</text>
<text x="357.1" y="468.2">VCC</text>
<text x="370.6" y="486.4">VUSB</text>
<text x="140" y="504.6">Vcc3</text>
<text x="102.4" y="537.3">GND</text>
</g>
<g font-size="6.3">
<text x="439.3" y="53.2" transform="rotate(-90 439.3 53.2)">GND</text>
<text x="435.6" y="67.4" transform="rotate(-90 435.6 67.4)">1</text>
<text x="275.2" y="169" transform="rotate(-90 275.2 169)">32</text>
<text x="289.8" y="169" transform="rotate(-90 289.8 169)">31</text>
<text x="304.4" y="169" transform="rotate(-90 304.4 169)">30</text>
<text x="319" y="169" transform="rotate(-90 319 169)">29</text>
<text x="333.5" y="169" transform="rotate(-90 333.5 169)">28</text>
<text x="348.1" y="169" transform="rotate(-90 348.1 169)">27</text>
<text x="362.7" y="169" transform="rotate(-90 362.7 169)">26</text>
<text x="377.3" y="169" transform="rotate(-90 377.3 169)">25</text>
<text x="278.9" y="191.8" transform="rotate(-90 278.9 191.8)">P0.2</text>
<text x="293.4" y="191.8" transform="rotate(-90 293.4 191.8)">P0.3</text>
<text x="308" y="191.8" transform="rotate(-90 308 191.8)">P0.4</text>
<text x="322.6" y="191.8" transform="rotate(-90 322.6 191.8)">P0.5</text>
<text x="337.2" y="191.8" transform="rotate(-90 337.2 191.8)">P0.6</text>
<text x="351.8" y="191.8" transform="rotate(-90 351.8 191.8)">P0.7</text>
<text x="366.4" y="191.8" transform="rotate(-90 366.4 191.8)">P1.0</text>
<text x="380.9" y="191.8" transform="rotate(-90 380.9 191.8)">P1.1</text>
<text x="278.9" y="322.6" transform="rotate(-90 278.9 322.6)">RST/C2CK</text>
<text x="293.4" y="322.6" transform="rotate(-90 293.4 322.6)">P3.0/C2D</text>
<text x="308" y="322.6" transform="rotate(-90 308 322.6)">P2.7</text>
<text x="322.6" y="322.6" transform="rotate(-90 322.6 322.6)">P2.6</text>
<text x="337.2" y="322.6" transform="rotate(-90 337.2 322.6)">P2.5</text>
<text x="351.8" y="322.6" transform="rotate(-90 351.8 322.6)">P2.4</text>
<text x="366.4" y="322.6" transform="rotate(-90 366.4 322.6)">P2.3</text>
<text x="380.9" y="322.6" transform="rotate(-90 380.9 322.6)">P2.2</text>
<text x="275.2" y="336.8" transform="rotate(-90 275.2 336.8)">9</text>
<text x="289.8" y="340.1" transform="rotate(-90 289.8 340.1)">10</text>
<text x="304.4" y="340.1" transform="rotate(-90 304.4 340.1)">11</text>
<text x="319" y="340.1" transform="rotate(-90 319 340.1)">12</text>
<text x="333.5" y="340.1" transform="rotate(-90 333.5 340.1)">13</text>
<text x="348.1" y="340.1" transform="rotate(-90 348.1 340.1)">14</text>
<text x="362.7" y="340.1" transform="rotate(-90 362.7 340.1)">15</text>
<text x="377.3" y="340.1" transform="rotate(-90 377.3 340.1)">16</text>
</g>
<g font-size="6.3" fill="#800000">
<text x="366.4" y="116.5" transform="rotate(90 366.4 116.5)">AER_A0</text>
<text x="381" y="116.5" transform="rotate(90 381 116.5)">AER_A1</text>
<text x="275.2" y="152.9" transform="rotate(-90 275.2 152.9)">SERVO0</text>
<text x="289.8" y="152.9" transform="rotate(-90 289.8 152.9)">SERVO1</text>
<text x="304.4" y="152.9" transform="rotate(-90 304.4 152.9)">SERVO2</text>
<text x="319" y="152.9" transform="rotate(-90 319 152.9)">SERVO3</text>
<text x="333.5" y="152.9" transform="rotate(-90 333.5 152.9)">LED0</text>
<text x="348.1" y="152.9" transform="rotate(-90 348.1 152.9)">LED1</text>
<text x="625.2" y="211.2" transform="rotate(-90 625.2 211.2)">LED0</text>
<text x="654.4" y="211.2" transform="rotate(-90 654.4 211.2)">LED1</text>
<text x="308.1" y="349.6" transform="rotate(90 308.1 349.6)">AER_A15</text>
<text x="322.7" y="349.6" transform="rotate(90 322.7 349.6)">AER_A14</text>
<text x="337.3" y="349.6" transform="rotate(90 337.3 349.6)">AER_A13</text>
<text x="351.9" y="349.6" transform="rotate(90 351.9 349.6)">AER_A12</text>
<text x="366.4" y="349.6" transform="rotate(90 366.4 349.6)">AER_A11</text>
<text x="381" y="349.6" transform="rotate(90 381 349.6)">AER_A10</text>
</g>
</svg>
